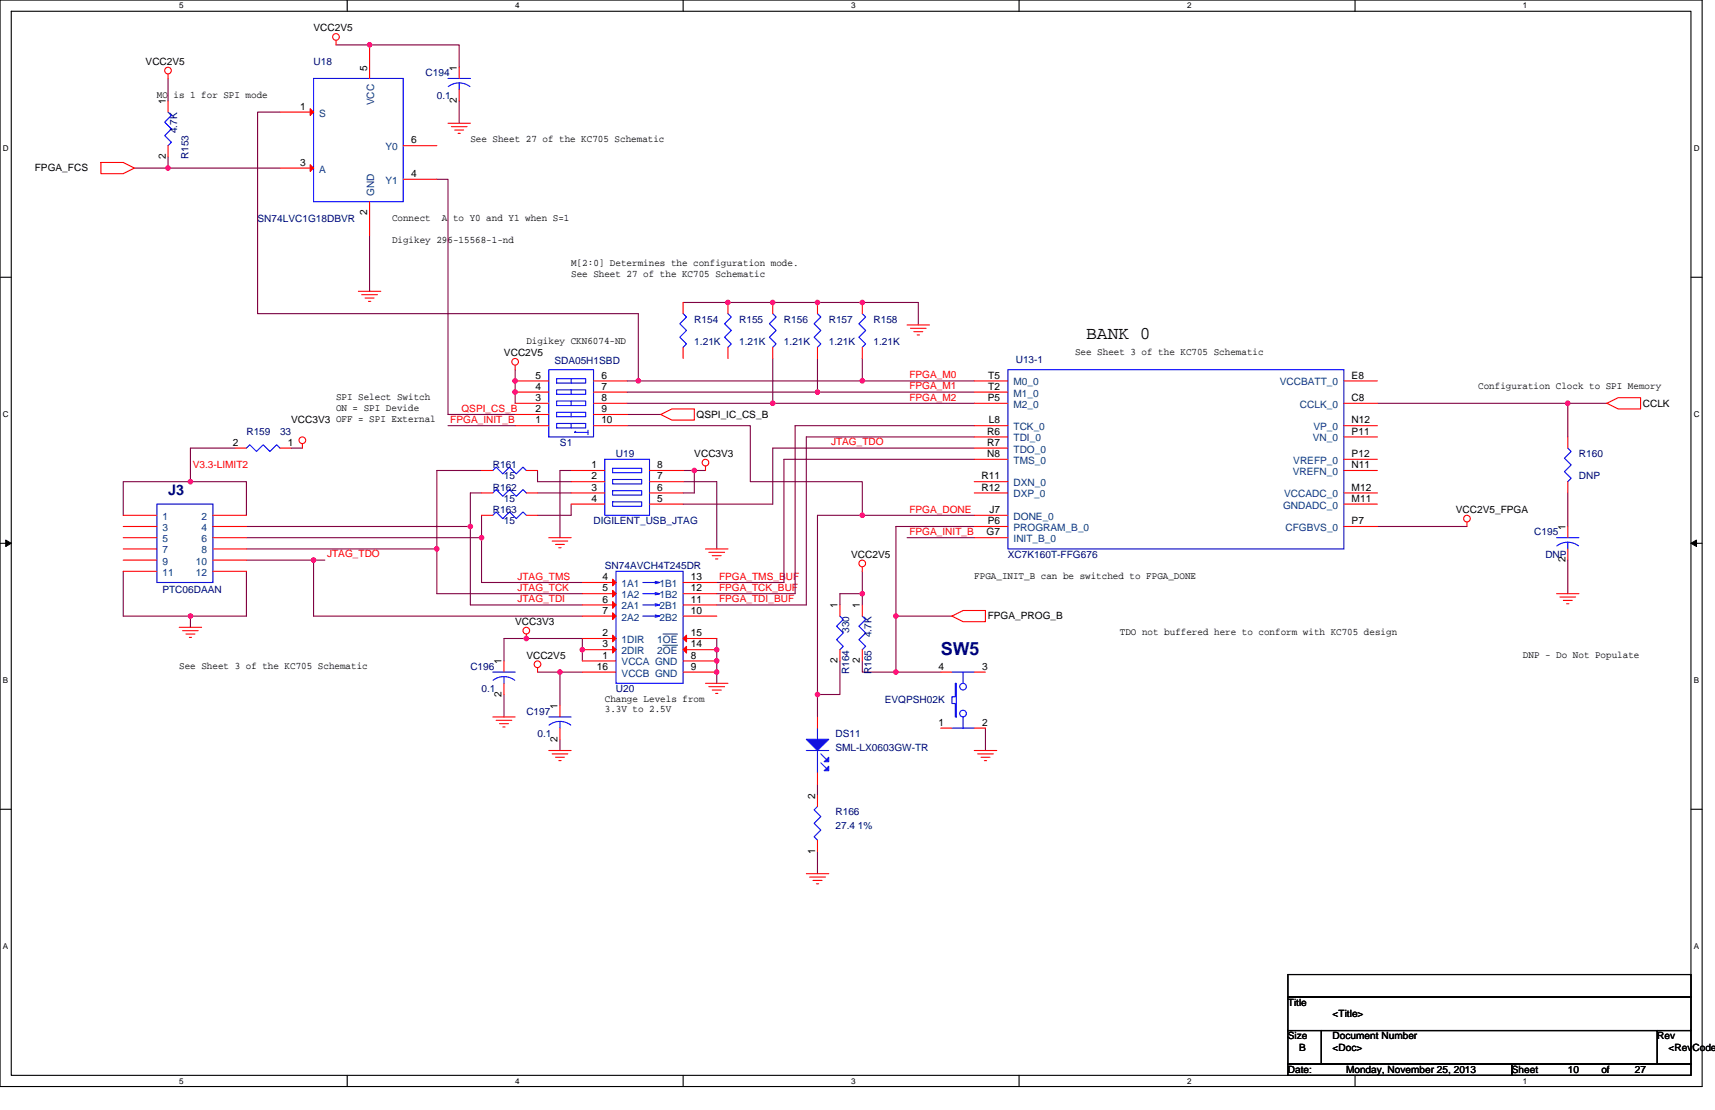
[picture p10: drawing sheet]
<svg xmlns="http://www.w3.org/2000/svg" width="432mm" height="279mm" viewBox="0 0 432 279" stroke-linecap="round" stroke-linejoin="round" font-family="sans-serif">
<path d="M0 0h428.6v273.5h-428.6zM2.8 2.8h422.9v267.9h-422.9z" fill="none" stroke="#000" stroke-width=".28"/>
<g fill="#fff">
<path d="M45.1 .3h1.1v2.3h-1.1z"/>
<path d="M45.1 271h1.1v2.2h-1.1z"/>
</g>
<path d="M87.4 0v2.8M87.4 270.7v2.8" fill="none" stroke="#000" stroke-width=".28"/>
<g fill="#fff">
<path d="M129.7 .3h1.1v2.3h-1.1z"/>
<path d="M129.7 271h1.1v2.2h-1.1z"/>
</g>
<path d="M172 0v2.8M172 270.7v2.8" fill="none" stroke="#000" stroke-width=".28"/>
<g fill="#fff">
<path d="M214.3 .3h1.1v2.3h-1.1z"/>
<path d="M214.3 271h1.1v2.2h-1.1z"/>
</g>
<path d="M256.6 0v2.8M256.6 270.7v2.8" fill="none" stroke="#000" stroke-width=".28"/>
<g fill="#fff">
<path d="M298.9 .3h1.1v2.3h-1.1z"/>
<path d="M298.9 271h1.1v2.2h-1.1z"/>
</g>
<path d="M341.2 0v2.8M341.2 270.7v2.8" fill="none" stroke="#000" stroke-width=".28"/>
<g fill="#fff">
<path d="M383.5 .3h1.1v2.3h-1.1z"/>
<path d="M383.5 271h1.1v2.2h-1.1z"/>
<path d="M.7 36.3h1.5v2.3h-1.5z"/>
<path d="M426.5 36.3h1.4v2.3h-1.4z"/>
<path d="M.7 103.3h1.5v2.2h-1.5z"/>
<path d="M426.5 103.3h1.4v2.2h-1.4z"/>
</g>
<path d="M0 69.8h2.8M425.7 69.8h2.9" fill="none" stroke="#000" stroke-width=".28"/>
<g fill="#fff">
<path d="M.7 170.2h1.4v2.3h-1.4z"/>
<path d="M426.5 170.2h1.3v2.3h-1.3z"/>
</g>
<path d="M0 136.8h2.8M425.7 136.8h2.9" fill="none" stroke="#000" stroke-width=".28"/>
<path d="M1.4 135.9l1.4 .9-1.4 .8zM425.7 136.8l1.4-.9v1.7z" fill="#000" stroke="#000" stroke-width=".25"/>
<g fill="#fff">
<path d="M.7 237.2h1.4v2.2h-1.4z"/>
<path d="M426.4 237.2h1.4v2.2h-1.4z"/>
</g>
<path d="M0 203.7h2.8M425.7 203.7h2.9M324.3 245.3h101.4v5.7h-101.4zM324.3 251h101.4v8.4h-101.4zM324.3 259.4h8.4v8.5h-8.4zM332.7 259.4h84.6v8.5h-84.6zM417.3 259.4h8.4v8.5h-8.4zM324.3 267.9h56.3v2.8h-56.3zM380.6 267.9h45.1v2.8h-45.1z" fill="none" stroke="#000" stroke-width=".28"/>
<g fill="none" stroke="#800040" stroke-width=".28">
<path d="M42.3 19.7v5.7M84.6 11.3h31v5.6M42.3 39.5v2.8M70.5 28.2h-5.6v50.8h95.8v16.9M115.6 25.4v5.6M33.8 42.3h8.5M42.3 42.3h28.2M93 59.2v14.1M110 45.1h2.8v59.2h16.9M172 76.1h59.2v5.7M129.7 93v8.5M157.9 95.9h2.8"/>
<path d="M157.9 98.7h47.9M160.7 95.9h56.4M194.6 90.2v11.3M205.8 90.2v8.5M205.8 98.7h39.5M217.1 90.2v5.7M217.1 95.9h28.2M59.2 112.8h-11.3v8.4M73.3 112.8h2.8M112.8 107.1h16.9M121.2 118.4h-11.2v19.8M135.3 118.4v2.8h8.5"/>
<path d="M143.8 118.4h-2.8v16.9M157.9 107.1h31v14.1h28.2v8.5M157.9 104.3h8.5M157.9 101.5h36.7M172 118.4h2.8M174.8 118.4v5.7h-2.8M174.8 118.4h2.8M194.6 101.5h50.7M245.3 107.1h-45.1v42.3h-19.7M245.3 110h-42.3v42.3h-22.5M245.3 112.8h-50.7v14.1h-22.6M245.3 115.6h-47.9v31h-16.9"/>
<path d="M346.8 101.5h47.9M394.7 101.5h9.9M394.7 101.5v8.5M47.9 121.2h-16.9v8.5M47.9 121.2h14.1v8.5M62 138.2h48M62 132.5h56.4M62 135.3h59.2M110 138.2v11.2h36.6M118.4 132.5v19.8h28.2M121.2 129.7v5.6M121.2 124.1h-2.8v8.4"/>
<path d="M121.2 135.3v11.3h25.4M135.3 124.1h8.5M143.8 126.9v2.8h-8.5M172 121.2h8.5v17M217.1 129.7h-11.3v45.1M217.1 129.7h28.2M228.4 135.3h16.9M245.3 132.5h-19.7v22.6M346.8 132.5h22.6M394.7 124.1v8.4M31 143.8v11.3h16.9M47.9 155.1v2.8"/>
<path d="M62 143.8v11.3h-14.1M62 141h17M79 141h2.8M79 141v14.1h67.6M217.1 149.4h-5.6v2.9M217.1 143.8v5.6M217.1 149.4v2.9M225.6 155.1v14.1M225.6 155.1h14.1M394.7 141v8.4M126.9 166.4v-5.7h5.6h14.1v5.7M126.9 174.8v5.7"/>
<path d="M135.3 169.2h5.7M141 169.2h5.6M141 169.2v8.4M180.5 160.7v11.3M211.5 166.4v8.4h-5.7v5.7M217.1 166.4v2.8h8.5M225.6 169.2h11.3M141 186.1v2.8M205.8 197.4v2.8M248.1 183.3v5.6M205.8 214.3v5.6"/>
</g>
<g fill="#f0f" stroke="#f0f" stroke-width=".28">
<circle cx="205.8" cy="98.7" r=".55"/>
<circle cx="394.7" cy="101.5" r=".56"/>
<circle cx="174.8" cy="118.4" r=".55"/>
<circle cx="194.5" cy="101.5" r=".56"/>
<circle cx="129.7" cy="95.9" r=".56"/>
<circle cx="129.7" cy="98.7" r=".56"/>
<circle cx="132.5" cy="160.7" r=".55"/>
<circle cx="141" cy="169.2" r=".55"/>
<circle cx="194.5" cy="76.1" r=".55"/>
<circle cx="183.3" cy="76.1" r=".55"/>
<circle cx="217.1" cy="76.1" r=".55"/>
<circle cx="205.8" cy="76.1" r=".55"/>
<circle cx="47.9" cy="121.2" r=".55"/>
<circle cx="47.9" cy="155.1" r=".55"/>
<circle cx="121.2" cy="135.3" r=".55"/>
<circle cx="110" cy="138.2" r=".55"/>
<circle cx="180.4" cy="163.5" r=".55"/>
<circle cx="146.6" cy="163.5" r=".55"/>
<circle cx="180.4" cy="169.2" r=".55"/>
<circle cx="180.4" cy="166.3" r=".55"/>
<circle cx="118.4" cy="132.5" r=".55"/>
<circle cx="78.9" cy="141" r=".55"/>
<circle cx="42.3" cy="42.3" r=".55"/>
<circle cx="160.7" cy="95.9" r=".55"/>
<circle cx="217.1" cy="95.9" r=".55"/>
<circle cx="93" cy="11.3" r=".55"/>
<circle cx="225.5" cy="169.2" r=".55"/>
<circle cx="225.5" cy="155.1" r=".55"/>
<circle cx="217.1" cy="129.7" r=".56"/>
<circle cx="205.8" cy="174.8" r=".55"/>
<circle cx="217.1" cy="149.4" r=".55"/>
</g>
<g fill="none" stroke="#f00" stroke-width=".28">
<path d="M42.3 18.6v1.1M84.6 10.2v1.1M93 11.3v8.4M115.6 16.9v2.8M42.3 25.4v2.8M42.3 36.7v2.8M70.5 28.2h8.5M101.5 36.7h8.5M112.8 31h5.6M113.6 31.9h4M114.5 32.7h2.2M115.3 33.6h.6"/>
<path d="M115.6 22.6v2.8M25.4 40.9h5.6l2.8 1.4-2.8 1.4h-5.6zM70.5 42.3h8.5M93 50.8v8.4M101.5 45.1h8.5M90.2 73.3h5.7M91.1 74.2h3.9M91.9 75h2.3M92.8 75.9h.5M172 76.1v2.9M183.3 76.1v2.9M194.6 76.1v2.9"/>
<path d="M205.8 76.1v2.9M217.1 76.1v2.9M129.7 91.9v1.1M129.7 98.7h8.5M129.7 95.9h8.5M149.4 98.7h8.5M149.4 95.9h8.5M172 87.4v2.8M183.3 87.4v2.8M194.6 87.4v2.8M205.8 87.4v2.8M217.1 87.4v2.8"/>
<path d="M228.4 81.8h5.6M229.2 82.6h4M230.1 83.5h2.2M230.9 84.3h.6M245.3 95.9h8.5M245.3 98.7h8.5M338.3 95.9h8.5M59.2 112.8h2.8M70.5 112.8h2.8M76.1 111.7v1.1M121.2 118.4h2.9M129.7 107.1h8.5"/>
<path d="M129.7 104.3h8.5M129.7 101.5h8.5M132.5 118.4h2.8M143.8 118.4h8.5M149.4 107.1h8.5M149.4 104.3h8.5M149.4 101.5h8.5M163.5 118.4h8.5M166.4 104.3l2.8-1.4h5.6v2.8h-5.6zM177.6 117.3v1.1M245.3 101.5h8.5M245.3 107.1h8.5"/>
<path d="M245.3 110h8.5M245.3 112.8h8.5M245.3 115.6h8.5M338.3 101.5h8.5M338.3 110h8.5M338.3 107.1h8.5M338.3 118.4h8.5M338.3 115.6h8.5M394.7 110v2.8M404.6 101.5l2.8-1.4h5.7v2.8h-5.7zM31 129.7h8.5M31 132.5h8.5"/>
<path d="M31 135.3h8.5M31 138.2h8.5M53.6 129.7h8.4M53.6 132.5h8.4M53.6 135.3h8.4M53.6 138.2h8.4M121.2 124.1h2.9M121.2 129.7h2.9M132.5 124.1h2.8M132.5 129.7h2.8M138.2 135.3h5.6M139 136.2h4"/>
<path d="M139.9 137h2.2M140.7 137.9h.6M143.8 121.2h8.5M143.8 124.1h8.5M143.8 126.9h8.5M163.5 126.9h8.5M163.5 121.2h8.5M163.5 124.1h8.5M177.6 138.2h5.7M178.5 139h3.9M179.3 139.9h2.3M245.3 129.7h8.5"/>
<path d="M245.3 121.2h8.5M245.3 124.1h8.5M245.3 135.3h8.5M245.3 132.5h8.5M338.3 132.5h8.5M338.3 126.9h8.5M338.3 124.1h8.5M369.4 131.4v1.1M394.7 132.5v2.8M394.7 138.2v2.8M394.7 121.2v2.9M31 141h8.5"/>
<path d="M31 143.8h8.5M45.1 157.9h5.7M46 158.8h3.9M46.8 159.6h2.3M53.6 141h8.4M53.6 143.8h8.4M132.5 159.6v1.1M146.6 155.1h8.5M146.6 152.3h8.5M146.6 149.4h8.5M146.6 146.6h8.5M172 155.1h8.5"/>
<path d="M172 152.3h8.5M172 149.4h8.5M172 146.6h8.5M180.2 140.7h.5M211.5 152.3v2.8M217.1 152.3v2.8M217.1 142.7v1.1M239.7 155.1l2.8-1.4h5.6v2.8h-5.6zM391.9 149.4h5.7M392.8 150.3h3.9M393.6 151.1h2.3M394.4 152h.6"/>
<path d="M47.7 160.4h.5M126.9 166.4v2.8M126.9 172v2.8M135.3 168.1v1.1M141 177.6v2.9M146.6 163.5h8.5M146.6 160.7h8.5M146.6 169.2h8.5M146.6 166.4h8.5M172 163.5h8.5M172 166.4h8.5M172 160.7h8.5"/>
<path d="M172 169.2h8.5M177.6 172h5.7M178.5 172.8h3.9M179.3 173.7h2.3M180.2 174.5h.5M211.5 163.5v2.9M217.1 163.5v2.9M236.9 169.2h2.8M245.3 169.2h2.8M124.1 180.5h5.6M124.9 181.3h4M125.8 182.2h2.2"/>
<path d="M126.6 183h.6M138.2 188.9h5.6M139 189.8h4M139.9 190.6h2.2M140.7 191.5h.6M141 183.3v2.8M205.8 180.5v2.8M205.8 194.6v2.8M236.9 183.3h2.8M245.3 188.9h5.7M245.3 183.3h2.8M246.1 189.8h4"/>
<path d="M247 190.6h2.3M247.8 191.5h.6M203 219.9h5.7M205.8 211.5v2.8M205.8 200.2v2.8M203.9 220.8h3.9M204.7 221.6h2.3M205.5 222.5h.6"/>
<circle cx="42.3" cy="17.8" r=".84"/>
<circle cx="84.6" cy="9.3" r=".84"/>
<circle cx="129.7" cy="91.1" r=".84"/>
<circle cx="76.1" cy="110.8" r=".84"/>
<circle cx="177.6" cy="116.4" r=".84"/>
<circle cx="369.3" cy="130.5" r=".84"/>
<circle cx="132.5" cy="158.7" r=".84"/>
<circle cx="217.1" cy="141.8" r=".84"/>
<circle cx="135.3" cy="167.2" r=".84"/>
</g>
<g fill="none" stroke="#00f" stroke-width=".28">
<path d="M79 19.7h22.5v31.1h-22.5zM112.8 19.7h5.6M42.3 28.2l.9 .9-1.7 1.7 1.7 1.6-1.7 1.7 1.7 1.7-.9 .9M112.9 21.8a4.5 4.5 0 0 1 5.4 0M115.6 20.9v1.7M172 79l.8 .8-1.6 1.7 1.6 1.7-1.6 1.7 1.6 1.7-.8 .8M183.3 79l.8 .8-1.7 1.7 1.7 1.7-1.7 1.7 1.7 1.7-.8 .8M194.6 79l.8 .8-1.7 1.7 1.7 1.7-1.7 1.7 1.7 1.7-.8 .8M205.8 79l.9 .8-1.7 1.7 1.7 1.7-1.7 1.7 1.7 1.7-.9 .8M217.1 79l.9 .8-1.7 1.7 1.7 1.7-1.7 1.7 1.7 1.7-.9 .8M138.2 93h11.2v17h-11.2zM140.1 98.1h7.4v1.2h-7.4z"/>
<path d="M140.1 95.3h7.4v1.1h-7.4zM143.8 98.1v1.2M143.8 95.3v1.1M253.8 93h84.5v45.2h-84.5zM62 112.8l.9-.8 1.7 1.6 1.7-1.6 1.7 1.6 1.7-1.6 .8 .8M124.1 118.4l.8-.8 1.7 1.7 1.7-1.7 1.7 1.7 1.7-1.7 .8 .8M140.1 106.6h7.4v1.1h-7.4zM140.1 103.8h7.4v1.1h-7.4zM140.1 100.9h7.4v1.2h-7.4zM143.8 106.6v1.1M143.8 103.8v1.1M143.8 100.9v1.2"/>
<path d="M144.9 108.6l-.2 .2h3.3M148 108.3v1.1M152.3 115.6h11.2v14.1h-11.2zM154.2 117.9h7.4v1.1h-7.4zM394.7 112.8l.9 .8-1.7 1.7 1.7 1.7-1.7 1.7 1.7 1.7-.9 .8M39.5 126.9h14.1v19.7h-14.1zM124.1 124.1l.8-.9 1.7 1.7 1.7-1.7 1.7 1.7 1.7-1.7 .8 .9M124.1 129.7l.8-.8 1.7 1.7 1.7-1.7 1.7 1.7 1.7-1.7 .8 .8M154.2 120.7h7.4v1.1h-7.4zM154.2 123.5h7.4v1.1h-7.4zM154.2 126.3h7.4v1.1h-7.4zM391.9 135.3h5.7"/>
<path d="M392 137.4a4.5 4.5 0 0 1 5.4 0M394.7 136.5v1.7M155.1 143.8h16.9v28.2h-16.9zM161.8 149.4h4.3l-1.1 .3M161.8 146.6h4.3M161.8 152.3h4.3M165 154.8l1.1 .3h-4.3M165 146.3l1.1 .3M165 149.2l1.1 .2M165 152l1.1 .3M166.1 146.6l-1.1 .3M166.1 152.3l-1.1 .2"/>
<path d="M166.1 155.1l-1.1 .3M211.5 155.1l.8 .8-1.7 1.7 1.7 1.7-1.7 1.7 1.7 1.7-.8 .8M217.1 155.1l.9 .8-1.7 1.7 1.7 1.7-1.7 1.7 1.7 1.7-.9 .8M124.1 169.2h5.6M124.1 171.2a4.5 4.5 0 0 1 5.5 0M126.9 170.3v1.7M239.7 169.2h5.6M240.5 172h.3v8.5h-.3v-3.4h-.8v-1.7h.8zM242.5 169.2v2.8M138.2 180.5h5.6M138.2 182.5a4.5 4.5 0 0 1 5.5 0M141 181.6v1.7"/>
<path d="M203 188.9h5.7M205.8 183.3v2.8M205.8 188.9v5.7M206.7 189.8l1.4 1.4M206.7 192l1.4 1.4M239.7 183.3h5.6M242.5 180.5v2.8M205.8 203l-.8 .9 1.7 1.6-1.7 1.7 1.7 1.7-1.7 1.7 .8 .9"/>
<circle cx="242.5" cy="179.6" r=".84"/>
<circle cx="242.5" cy="172.8" r=".84"/>
</g>
<g fill="#f00" stroke="#f00" stroke-width=".28">
<path d="M78.1 27.4l.9 .8-.9 .9z"/>
<path d="M78.1 41.5l.9 .8-.9 .9z"/>
<path d="M154.2 154.2l.9 .9-.9 .8z"/>
<path d="M154.2 151.4l.9 .9-.9 .8z"/>
<path d="M154.2 148.6l.9 .8-.9 .9z"/>
<path d="M154.2 145.8l.9 .8-.9 .9z"/>
<path d="M172 163.5l.8-.8v1.7z"/>
<path d="M172 160.7l.8-.8v1.7z"/>
<path d="M154.2 162.7l.9 .8-.9 .9z"/>
<path d="M154.2 159.9l.9 .8-.9 .9z"/>
</g>
<path d="M166.9 159.6h3.7M166.9 162.4h3.7" fill="none" stroke="#004080" stroke-width=".25"/>
<g fill="#00f" stroke="#00f" stroke-width=".28">
<path d="M203 186.1h5.7l-2.9 2.8z" fill-rule="evenodd"/>
<path d="M207.5 191.7l1.2-1.1v1.1z" fill-rule="evenodd"/>
<path d="M207.5 194l1.2-1.1v1.1z" fill-rule="evenodd"/>
</g>
<text font-size="4.5" x="273.5" y="85.4">BANK 0</text>
<text font-size="4.5" fill="#000080" x="236.9" y="164.9">SW5</text>
<text font-size="3.7" fill="#000080" x="42.3" y="124.6">J3</text>
<g font-size="2.5">
<text x="79" y="7.9">VCC2V5</text>
<text x="36.7" y="16.4">VCC2V5</text>
<text x="92.5" y="17.8" transform="rotate(-90 92.5 17.8)">5</text>
<text x="115" y="17.8" transform="rotate(-90 115 17.8)">1</text>
<text x="39.5" y="24.6">MO is 1 for SPI mode</text>
<text x="41.7" y="26.2" transform="rotate(-90 41.7 26.2)">1</text>
<text x="75.6" y="27.6">1</text>
<text x="115" y="26" transform="rotate(-90 115 26)">2</text>
<text x="118.4" y="35.8">See Sheet 27 of the KC705 Schematic</text>
<text x="41.7" y="40" transform="rotate(-90 41.7 40)">2</text>
<text x="75.6" y="41.7">3</text>
<text x="103.5" y="36.1">6</text>
<text x="8.8" y="43.1">FPGA_FCS</text>
<text x="103.5" y="44.5">4</text>
<text x="92.5" y="54.1" transform="rotate(-90 92.5 54.1)">2</text>
<text x="98.7" y="55.6">Connect</text>
<text x="111.3" y="55.6">A to Y0 and Y1 when S=1</text>
<text x="98.7" y="61.2">Digikey 296-15568-1-nd</text>
<text x="143.8" y="69.7">See Sheet 27 of the KC705 Schematic</text>
<text x="143.8" y="66.8">M[2:0] Determines the configuration mode.</text>
<text x="126.9" y="89.7">VCC2V5</text>
<text x="132.5" y="86.6">Digikey CKN6074-ND</text>
<text x="270.7" y="89.4">See Sheet 3 of the KC705 Schematic</text>
<text x="134.8" y="95.3">5</text>
<text x="151.4" y="95.3">6</text>
<text x="248.8" y="95.3">T5</text>
<text x="340.3" y="95.3">E8</text>
<text x="84.6" y="100.7">SPI Select Switch</text>
<text x="134.8" y="100.9">3</text>
<text x="134.8" y="98.1">4</text>
<text x="151.4" y="100.9">8</text>
<text x="151.4" y="98.1">7</text>
<text x="248.7" y="100.9">P5</text>
<text x="248.8" y="98.1">T2</text>
<text x="340.3" y="100.9">C8</text>
<text x="372.2" y="97.9">Configuration Clock to SPI Memory</text>
<text x="73.3" y="106.6">VCC3V3 OFF = SPI External</text>
<text x="84.6" y="103.5">ON = SPI Devide</text>
<text x="134.8" y="106.6">1</text>
<text x="134.8" y="103.7">2</text>
<text x="151.4" y="106.6">10</text>
<text x="151.4" y="103.7">9</text>
<text x="175.4" y="105.2">QSPI_IC_CS_B</text>
<text x="249" y="106.6">L8</text>
<text x="340.3" y="106.6">N12</text>
<text x="413.6" y="102.3">CCLK</text>
<text x="58.7" y="112.2">2</text>
<text x="72.5" y="112.2">1</text>
<text x="248.5" y="109.4">R6</text>
<text x="248.5" y="112.2">R7</text>
<text x="340.3" y="109.4">P11</text>
<text x="148.9" y="117.8">1</text>
<text x="165.5" y="117.8">8</text>
<text x="174.8" y="115">VCC3V3</text>
<text x="248.5" y="115">N8</text>
<text x="340.3" y="115">P12</text>
<text x="340.3" y="117.8">N11</text>
<text x="148.9" y="120.6">2</text>
<text x="148.9" y="123.5">3</text>
<text x="165.5" y="120.6">7</text>
<text x="165.5" y="123.5">6</text>
<text x="247.1" y="120.7">R11</text>
<text x="247.1" y="123.5">R12</text>
<text x="340.3" y="123.5">M12</text>
<text x="148.9" y="126.3">4</text>
<text x="165.5" y="126.3">5</text>
<text x="248.7" y="131.9">P6</text>
<text x="249.1" y="129.1">J7</text>
<text x="340.3" y="131.9">P7</text>
<text x="340.3" y="126.3">M11</text>
<text x="366.5" y="129.1">VCC2V5_FPGA</text>
<text x="248.4" y="134.7">G7</text>
<text x="394.1" y="133.4" transform="rotate(-90 394.1 133.4)">1</text>
<text x="214.3" y="140.4">VCC2V5</text>
<text x="394.1" y="141.6" transform="rotate(-90 394.1 141.6)">2</text>
<text x="151.7" y="148.8">5</text>
<text x="151.7" y="146">4</text>
<text x="174" y="148.8">12</text>
<text x="174" y="146">13</text>
<text x="245.3" y="145.8">FPGA_INIT_B can be switched to FPGA_DONE</text>
<text x="151.7" y="154.5">7</text>
<text x="151.7" y="151.7">6</text>
<text x="174" y="154.5">10</text>
<text x="174" y="151.7">11</text>
<text x="210.9" y="153.1" transform="rotate(-90 210.9 153.1)">1</text>
<text x="216.5" y="153.1" transform="rotate(-90 216.5 153.1)">1</text>
<text x="248.7" y="155.9">FPGA_PROG_B</text>
<text x="129.7" y="157.3">VCC3V3</text>
<text x="151.7" y="160.1">2</text>
<text x="174" y="160.1">15</text>
<text x="282" y="159.9">TDO not buffered here to conform with KC705 design</text>
<text x="126.3" y="167.2" transform="rotate(-90 126.3 167.2)">1</text>
<text x="132.5" y="165.8">VCC2V5</text>
<text x="151.7" y="162.9">3</text>
<text x="151.7" y="165.8">1</text>
<text x="174" y="162.9">14</text>
<text x="174" y="165.8">8</text>
<text x="210.9" y="166.9" transform="rotate(-90 210.9 166.9)">2</text>
<text x="216.5" y="166.9" transform="rotate(-90 216.5 166.9)">2</text>
<text x="383.5" y="165.5">DNP - Do Not Populate</text>
<text x="45.1" y="168.4">See Sheet 3 of the KC705 Schematic</text>
<text x="150.3" y="168.6">16</text>
<text x="174" y="168.6">9</text>
<text x="236.3" y="168.6">4</text>
<text x="247.3" y="168.6">3</text>
<text x="126.3" y="175.4" transform="rotate(-90 126.3 175.4)">2</text>
<text x="140.4" y="178.5" transform="rotate(-90 140.4 178.5)">1</text>
<text x="152.3" y="176.8">Change Levels from</text>
<text x="152.3" y="179.3">3.3V to 2.5V</text>
<text x="236.3" y="182.7">1</text>
<text x="247.3" y="182.7">2</text>
<text x="140.4" y="186.7" transform="rotate(-90 140.4 186.7)">2</text>
<text x="205.2" y="201" transform="rotate(-90 205.2 201)">2</text>
<text x="205.2" y="214.9" transform="rotate(-90 205.2 214.9)">1</text>
<text x="324.3" y="253.2">Title</text>
<text x="335.5" y="256">&lt;Title&gt;</text>
<text x="324.3" y="261.6">Size</text>
<text x="335.5" y="261.6">Document Number</text>
<text x="417.3" y="261.6">Rev</text>
<text x="327.1" y="264.5">B</text>
<text x="335.5" y="264.5">&lt;Doc&gt;</text>
<text x="420.1" y="264.5">&lt;RevCode</text>
<text x="324.3" y="270.1">Date:</text>
<text x="338.9" y="270.1">Monday, November 25, 2013</text>
<text x="380.6" y="270.1">Sheet</text>
<text x="394.7" y="270.1">10</text>
<text x="403.2" y="270.1">of</text>
<text x="411.6" y="270.1">27</text>
</g>
<g font-size="2.5" fill="#000080">
<text x="79" y="16.4">U18</text>
<text x="107.1" y="19.2">C194</text>
<text x="110" y="24.8">0.1</text>
<text x="44.6" y="33.6" transform="rotate(-90 44.6 33.6)">4.7K</text>
<text x="47.5" y="40" transform="rotate(-90 47.5 40)">R153</text>
<text x="64.9" y="55.8">SN74LVC1G18DBVR</text>
<text x="174.8" y="81.2">R154</text>
<text x="186.1" y="81.2">R155</text>
<text x="197.4" y="81.2">R156</text>
<text x="208.7" y="81.2">R157</text>
<text x="219.9" y="81.2">R158</text>
<text x="174.8" y="86.8">1.21K</text>
<text x="186.1" y="86.8">1.21K</text>
<text x="197.4" y="86.8">1.21K</text>
<text x="208.7" y="86.8">1.21K</text>
<text x="219.9" y="86.8">1.21K</text>
<text x="139.6" y="91.6">SDA05H1SBD</text>
<text x="255.7" y="91.4">U13-1</text>
<text x="62" y="109.4">R159</text>
<text x="70.5" y="109.4">33</text>
<text x="141" y="112.2">S1</text>
<text x="124.1" y="117.9">R161</text>
<text x="155.1" y="115">U19</text>
<text x="397.6" y="115">R160</text>
<text x="124.1" y="123.5">R162</text>
<text x="126.9" y="120.7">15</text>
<text x="397.6" y="120.7">DNP</text>
<text x="124.1" y="129.1">R163</text>
<text x="126.9" y="126.3">15</text>
<text x="126.9" y="132">15</text>
<text x="149.4" y="132">DIGILENT_USB_JTAG</text>
<text x="386.3" y="134.8">C195</text>
<text x="152.3" y="143.2">SN74AVCH4T245DR</text>
<text x="253.8" y="140.4">XC7K160T-FFG676</text>
<text x="389.1" y="140.4">DNP</text>
<text x="40.9" y="149.2">PTC06DAAN</text>
<text x="213.8" y="159.3" transform="rotate(-90 213.8 159.3)">330</text>
<text x="219.4" y="160.4" transform="rotate(-90 219.4 160.4)">4.7K</text>
<text x="118.4" y="168.6">C196</text>
<text x="213.8" y="169.7" transform="rotate(-90 213.8 169.7)">R164</text>
<text x="219.4" y="169.7" transform="rotate(-90 219.4 169.7)">R165</text>
<text x="121.2" y="174.2">0.1</text>
<text x="132.5" y="179.9">C197</text>
<text x="155.1" y="174.2">U20</text>
<text x="222.8" y="177.1">EVQPSH02K</text>
<text x="135.3" y="185.5">0.1</text>
<text x="210.4" y="185.5">DS11</text>
<text x="210.4" y="188.9">SML-LX0603GW-TR</text>
<text x="210.4" y="205.3">R166</text>
<text x="210.4" y="208.6">27.4 1%</text>
</g>
<g font-size="2.5" fill="#004080">
<text x="80.4" y="29.4">S</text>
<text x="94.2" y="26.5" transform="rotate(-90 94.2 26.5)">VCC</text>
<text x="97" y="37.8">Y0</text>
<text x="80.4" y="43.5">A</text>
<text x="97" y="46.3">Y1</text>
<text x="94.2" y="49.3" transform="rotate(-90 94.2 49.3)">GND</text>
<text x="255.2" y="97">M0_0</text>
<text x="255.2" y="99.8">M1_0</text>
<text x="322.2" y="97">VCCBATT_0</text>
<text x="255.2" y="102.7">M2_0</text>
<text x="327.3" y="102.7">CCLK_0</text>
<text x="255.2" y="108.3">TCK_0</text>
<text x="255.2" y="111.1">TDI_0</text>
<text x="255.2" y="113.9">TDO_0</text>
<text x="330.6" y="111.1">VN_0</text>
<text x="330.7" y="108.3">VP_0</text>
<text x="255.2" y="116.8">TMS_0</text>
<text x="325.5" y="119.6">VREFN_0</text>
<text x="325.6" y="116.8">VREFP_0</text>
<text x="255.2" y="122.4">DXN_0</text>
<text x="255.2" y="125.2">DXP_0</text>
<text x="323.3" y="125.2">VCCADC_0</text>
<text x="40.9" y="130.9">1</text>
<text x="50.8" y="130.9">2</text>
<text x="255.2" y="130.9">DONE_0</text>
<text x="323.1" y="128">GNDADC_0</text>
<text x="40.9" y="133.7">3</text>
<text x="40.9" y="136.5">5</text>
<text x="50.8" y="133.7">4</text>
<text x="50.8" y="136.5">6</text>
<text x="255.2" y="136.5">INIT_B_0</text>
<text x="255.2" y="133.7">PROGRAM_B_0</text>
<text x="323.7" y="133.7">CFGBVS_0</text>
<text x="40.9" y="139.3">7</text>
<text x="40.9" y="142.1">9</text>
<text x="49.3" y="142.1">10</text>
<text x="50.8" y="139.3">8</text>
<text x="40.9" y="144.9">11</text>
<text x="49.3" y="144.9">12</text>
<text x="156.5" y="147.8">1A1</text>
<text x="166.1" y="147.8">1B1</text>
<text x="156.5" y="153.4">2A1</text>
<text x="156.5" y="150.6">1A2</text>
<text x="166.1" y="153.4">2B1</text>
<text x="166.1" y="150.6">1B2</text>
<text x="156.5" y="156.2">2A2</text>
<text x="156.5" y="161.9">1DIR</text>
<text x="165.5" y="161.9">1OE</text>
<text x="166.1" y="156.2">2B2</text>
<text x="156.5" y="164.7">2DIR</text>
<text x="156.5" y="167.5">VCCA GND</text>
<text x="165.5" y="164.7">2OE</text>
<text x="156.5" y="170.3">VCCB GND</text>
</g>
<g font-size="2.5" fill="#f00">
<text x="229" y="95.2">FPGA_M0</text>
<text x="229" y="98">FPGA_M1</text>
<text x="229" y="100.8">FPGA_M2</text>
<text x="113.4" y="106.5">FPGA_INIT_B</text>
<text x="116.2" y="103.7">QSPI_CS_B</text>
<text x="209.2" y="112.1">JTAG_TDO</text>
<text x="48.5" y="117.9">V3.3-LIMIT2</text>
<text x="229" y="129">FPGA_DONE</text>
<text x="229" y="134.7">FPGA_INIT_B</text>
<text x="82.4" y="140.3">JTAG_TDO</text>
<text x="130.3" y="145.9">JTAG_TMS</text>
<text x="130.3" y="148.8">JTAG_TCK</text>
<text x="181" y="148.8">FPGA_TCK_BUF</text>
<text x="181" y="145.9">FPGA_TMS_BUF</text>
<text x="130.3" y="151.6">JTAG_TDI</text>
<text x="181" y="151.6">FPGA_TDI_BUF</text>
</g>
<g font-size="2">
<text x="45.1" y="2.1">5</text>
<text x="129.7" y="2.1">4</text>
<text x="214.3" y="2.1">3</text>
<text x="298.9" y="2.1">2</text>
<text x="383.5" y="2.1">1</text>
<text x=".7" y="38.1">D</text>
<text x="426.5" y="38.1">D</text>
<text x=".7" y="105.1">C</text>
<text x="426.5" y="105.1">C</text>
<text x=".7" y="172">B</text>
<text x="426.5" y="172">B</text>
<text x=".7" y="239">A</text>
<text x="426.5" y="239">A</text>
<text x="45.1" y="272.8">5</text>
<text x="129.7" y="272.8">4</text>
<text x="214.3" y="272.8">3</text>
<text x="298.9" y="272.8">2</text>
<text x="383.5" y="272.8">1</text>
</g>
</svg>
